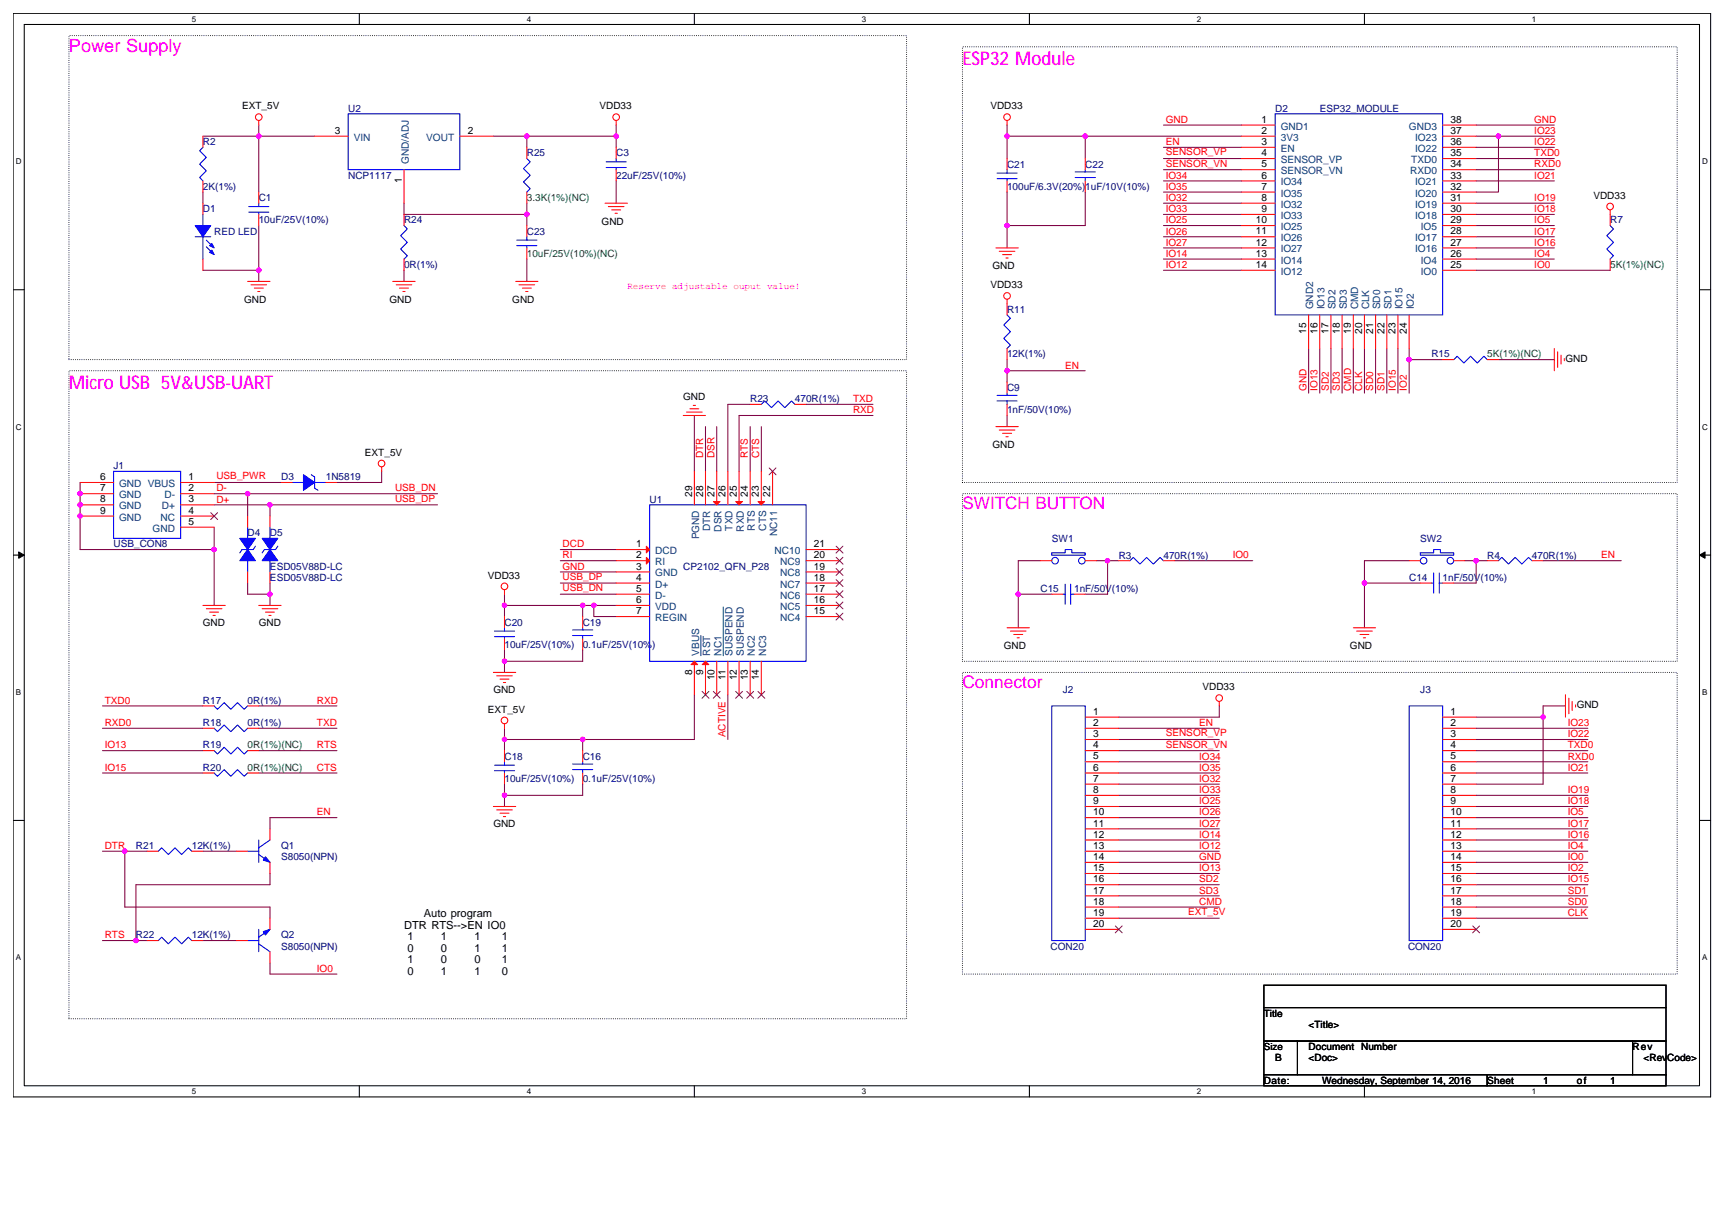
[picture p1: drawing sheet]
<svg xmlns="http://www.w3.org/2000/svg" width="841mm" height="594mm" viewBox="0 0 841 594" stroke-linecap="round" stroke-linejoin="round" font-family="sans-serif">
<path d="M6 6h827v528h-827zM12 12h815v516h-815z" fill="none" stroke="#000" stroke-width=".51"/>
<g fill="#fff">
<path d="M93 7h3v4h-3z"/>
<path d="M93 529h3v4h-3z"/>
</g>
<path d="M175 6v6M175 528v6" fill="none" stroke="#000" stroke-width=".51"/>
<g fill="#fff">
<path d="M256 7h3v4h-3z"/>
<path d="M256 529h3v4h-3z"/>
</g>
<path d="M338 6v6M338 528v6" fill="none" stroke="#000" stroke-width=".51"/>
<g fill="#fff">
<path d="M419 7h3v4h-3z"/>
<path d="M419 529h3v4h-3z"/>
</g>
<path d="M501 6v6M501 528v6" fill="none" stroke="#000" stroke-width=".51"/>
<g fill="#fff">
<path d="M583 7h2v4h-2z"/>
<path d="M583 529h2v4h-2z"/>
</g>
<path d="M664 6v6M664 528v6" fill="none" stroke="#000" stroke-width=".51"/>
<g fill="#fff">
<path d="M746 7h2v4h-2z"/>
<path d="M746 529h2v4h-2z"/>
<path d="M8 76h3v5h-3z"/>
<path d="M829 76h2v5h-2z"/>
<path d="M8 206h3v4h-3z"/>
<path d="M829 206h2v4h-2z"/>
</g>
<path d="M6 141h6M827 141h6" fill="none" stroke="#000" stroke-width=".51"/>
<g fill="#fff">
<path d="M8 335h2v4h-2z"/>
<path d="M829 335h2v4h-2z"/>
</g>
<path d="M6 270h6M827 270h6" fill="none" stroke="#000" stroke-width=".51"/>
<path d="M9 269l3 1-3 2zM827 270l3-1v3z" fill="#000" stroke="#000" stroke-width=".49"/>
<g fill="#fff">
<path d="M8 464h2v4h-2z"/>
<path d="M829 464h2v4h-2z"/>
</g>
<path d="M6 399h6M827 399h6M615 479h196v11h-196zM615 490h196v17h-196zM615 507h16v16h-16zM631 507h164v16h-164zM795 507h16v16h-16zM615 523h109v5h-109zM724 523h87v5h-87z" fill="none" stroke="#000" stroke-width=".51"/>
<path d="M34 17h407v158h-407zM468 23h348v212h-348zM34 180h407v316h-407zM468 240h348v82h-348zM468 327h348v147h-348z" fill="none" stroke="#000" stroke-width=".51" stroke-dasharray="0 1"/>
<g fill="none" stroke="#800040" stroke-width=".51">
<path d="M99 66h54M126 61v32M240 66h16M300 61v11M300 66h-44v6M490 61v16M490 66h114M528 66v11M566 61h38M566 72h38M566 77h38M718 61h38"/>
<path d="M718 72h38M718 77h38M718 66h38M729 66v27h-11M99 93v6M197 99v5h59v-5M300 88v11M490 93v28M528 93v17h-38M566 83h38M566 88h38M566 93h38"/>
<path d="M566 99h38M718 83h38M718 88h38M718 99h38M126 110v27M256 104v6M566 104h38M566 110h38M566 115h38M718 104h38M718 110h38M718 115h38"/>
<path d="M99 132h27M197 132v5M256 126v11M566 121h38M566 126h38M566 132h38M718 121h38M718 126h38M718 132h66M490 175v11M637 170v21M642 170v21"/>
<path d="M648 170v21M653 170v21M659 170v21M664 170v21M670 170v21M675 170v21M680 170v21M686 175h16M686 170v21M729 175h27M365 197h-11v32M392 197h33"/>
<path d="M490 180h38M338 202v27M343 208v21M349 208v21M365 208v21M371 208v21M425 202h-65v27M490 202v6M39 235v32h65M104 235h33M186 229v6h-22M104 257v38"/>
<path d="M104 246h27M104 240h17M213 240h-92v11M213 246h-82v5M273 267h27M273 273h27M273 278h27M506 273h-10v32M534 273h10M539 273v16h-11M572 273h38M686 273h-22v32"/>
<path d="M713 273h11M718 273v11h-10M751 273h38M121 284v5h10M131 284v11M246 289v11M246 295h54M273 289h27M273 284h27M284 295v5M289 295v5h11M496 289h16"/>
<path d="M664 284h27M246 316v11M284 316v6h-38M338 338v22h-92M354 338v22M50 354h49M50 343h49M126 354h38M126 343h38M246 354v11M284 360v5M544 360h49"/>
<path d="M544 354h49M593 343v6h-49M718 349h33M718 360h55M718 354h55M762 343h-11v39h-33M50 365h49M50 376h49M126 365h38M126 376h38M544 365h49M544 371h49"/>
<path d="M544 376h49M718 365h55M718 371h55M718 376h55M164 398h-33v5M246 387v5M246 382v5h38v-5M544 387h49M544 392h49M544 382h49M544 398h49M718 387h55"/>
<path d="M718 392h55M718 398h55M50 414h22M61 414v27h70v6M99 414h16M544 420h49M544 414h49M544 403h49M544 409h49M718 420h55M718 414h55M718 403h55"/>
<path d="M718 409h55M131 425v5h-65v28M544 430h49M544 425h49M544 436h49M718 430h55M718 425h55M718 436h55M50 458h22M99 458h16M544 441h49M544 447h49"/>
<path d="M718 441h55M718 447h55M131 469v5h33"/>
</g>
<g fill="#f0f" stroke="#f0f" stroke-width=".51">
<circle cx="751" cy="349" r="1.1"/>
<circle cx="490" cy="180" r="1.1"/>
<circle cx="686" cy="175" r="1.1"/>
<circle cx="39" cy="246" r="1.1"/>
<circle cx="39" cy="240" r="1.1"/>
<circle cx="39" cy="251" r="1.1"/>
<circle cx="131" cy="289" r="1.1"/>
<circle cx="121" cy="240" r="1.1"/>
<circle cx="131" cy="246" r="1.1"/>
<circle cx="104" cy="267" r="1.1"/>
<circle cx="126" cy="66" r="1.1"/>
<circle cx="300" cy="66" r="1.1"/>
<circle cx="256" cy="66" r="1.1"/>
<circle cx="66" cy="458" r="1.1"/>
<circle cx="284" cy="360" r="1.1"/>
<circle cx="246" cy="360" r="1.1"/>
<circle cx="246" cy="387" r="1.1"/>
<circle cx="246" cy="322" r="1.1"/>
<circle cx="284" cy="295" r="1.1"/>
<circle cx="246" cy="295" r="1.1"/>
<circle cx="289" cy="295" r="1.1"/>
<circle cx="718" cy="273" r="1.1"/>
<circle cx="539" cy="273" r="1.1"/>
<circle cx="496" cy="289" r="1.1"/>
<circle cx="664" cy="284" r="1.1"/>
<circle cx="528" cy="66" r="1.1"/>
<circle cx="490" cy="66" r="1.1"/>
<circle cx="490" cy="110" r="1.1"/>
<circle cx="256" cy="104" r="1.1"/>
<circle cx="126" cy="131" r="1.1"/>
<circle cx="729" cy="66" r="1.1"/>
<circle cx="61" cy="414" r="1.1"/>
</g>
<g fill="none" stroke="#f00" stroke-width=".51">
<path d="M126 59v2M300 59v2M490 59v2M99 66v6M153 66h16M224 66h16M256 72v5M300 72v5M490 77v6M528 77v6M604 66h17M604 61h17"/>
<path d="M604 72h17M604 77h17M702 66h16M702 61h16M702 72h16M702 77h16M99 88v5M99 99v5M126 93v6M197 83v16M256 93v6M294 99h11"/>
<path d="M300 83v5M490 88v5M528 88v5M604 99h17M604 83h17M604 88h17M604 93h17M702 99h16M702 83h16M702 88h16M702 93h16M126 104v6"/>
<path d="M197 104v6M256 110v5M296 101h8M298 102h4M299 104h1M604 104h17M604 110h17M604 115h17M702 104h16M702 110h16M702 115h16M784 102v8"/>
<path d="M99 126v6M121 137h10M122 139h8M191 137h11M193 139h7M197 126v6M251 137h11M253 139h7M256 121v5M485 121h11M486 122h8M488 124h4"/>
<path d="M490 126h1M604 121h17M604 126h17M604 132h17M702 121h16M702 126h16M702 132h16M784 126v6M124 140h4M125 142h1M194 140h5M196 142h1"/>
<path d="M254 140h5M256 142h1M490 146v7M637 153v17M642 153v17M648 153v17M653 153v17M659 153v17M664 153v17M670 153v17M675 153v17M680 153v17"/>
<path d="M686 153v17M490 170v5M702 175h6M724 175h5M756 170v10M758 171v8M760 173v4M761 174v2M336 199h4M337 197h1M365 197h6M387 197h5"/>
<path d="M490 186v5M490 197v5M333 202h10M334 201h8M485 208h11M486 209h8M488 211h4M490 212h1M39 235h16M88 235h16M137 235h5M159 235h5"/>
<path d="M186 227v2M338 229v17M343 229v17M349 229v17M354 229v17M360 229v17M365 229v17M371 229v17M376 229v17M39 240h16M39 246h16M39 251h16"/>
<path d="M88 240h16M88 246h16M88 257h16M88 251h16M121 251v6M131 251v6M121 278v6M131 278v6M300 273h16M300 267h16M300 278h16M392 273h17"/>
<path d="M392 267h17M392 278h17M506 273h6M528 273h6M544 273h6M566 273h6M686 273h5M708 273h5M724 273h5M746 273h5M99 295h11M100 296h8"/>
<path d="M102 298h4M104 299h1M126 295h11M128 296h7M129 298h5M131 299h1M246 287v2M246 300v5M284 300v5M300 295h16M300 289h16M300 284h16"/>
<path d="M300 300h16M392 295h17M392 289h17M392 284h17M392 300h17M512 289h5M523 289h5M691 284h6M702 284h6M246 311v5M284 311v5M490 305h11"/>
<path d="M492 307h7M493 309h5M495 310h1M659 305h11M660 307h8M662 309h4M664 310h1M240 327h11M242 329h7M243 330h5M245 332h1M338 322v16"/>
<path d="M343 322v16M349 322v16M354 322v16M360 322v16M365 322v16M371 322v16M762 338v11M764 340v7M99 354h5M99 343h5M121 354h5M121 343h5"/>
<path d="M246 352v2M528 354h16M528 349h16M528 360h16M593 341v2M702 354h16M702 349h16M702 360h16M765 341v5M767 343v1M99 376h5M99 365h5"/>
<path d="M121 376h5M121 365h5M246 365v6M246 376v6M284 365v6M284 376v6M528 376h16M528 365h16M528 371h16M702 376h16M702 365h16M702 371h16"/>
<path d="M240 392h11M242 394h7M243 396h5M245 397h1M528 392h16M528 382h16M528 387h16M528 398h16M702 392h16M702 382h16M702 387h16M702 398h16"/>
<path d="M72 414h5M93 414h6M115 414h6M131 403v6M131 420v5M528 403h16M528 409h16M528 414h16M528 420h16M702 403h16M702 409h16M702 414h16"/>
<path d="M702 420h16M528 425h16M528 430h16M528 436h16M702 425h16M702 430h16M702 436h16M72 458h5M93 458h6M115 458h6M131 447v5M528 441h16"/>
<path d="M528 447h16M528 452h16M702 441h16M702 447h16M702 452h16M131 463v6"/>
<circle cx="126" cy="57" r="1.6"/>
<circle cx="300" cy="57" r="1.6"/>
<circle cx="490" cy="57" r="1.6"/>
<circle cx="784" cy="100" r="1.6"/>
<circle cx="490" cy="144" r="1.6"/>
<circle cx="186" cy="226" r="1.6"/>
<circle cx="246" cy="285" r="1.6"/>
<circle cx="593" cy="340" r="1.6"/>
<circle cx="246" cy="351" r="1.6"/>
</g>
<g fill="none" stroke="#00f" stroke-width=".51">
<path d="M169 55h55v28h-55zM621 55h81v98h-81zM99 72l-2 1 3 4-3 3 3 3-3 3 2 2M256 77l2 2-3 3 3 3-3 4 3 3-2 1M295 79h10M300 77v2M126 99v2M295 82h10M300 82v1M485 84h10M485 87h10M490 83v1"/>
<path d="M490 87v1M523 86h10M523 84h10M528 83v1M528 86v2M95 115h8M99 104v6M99 115v11M100 117l4 3M121 101h10M121 103h10M126 103v1"/>
<path d="M197 110l1 1-3 4 3 3-3 3 3 3-1 2M252 117h9M252 120h9M256 115v2M256 120v1M784 110l1 1-3 4 3 3-3 3 3 3-1 2M100 120l4 3M490 153l2 2-3 3 3 3-3 4 3 3-2 2M708 175l1-2 3 4 4-4 3 4 3-4 2 2M371 197l1-2 3 3 4-3 3 3 3-3 2 2M485 195h10M485 192h10"/>
<path d="M490 191v1M490 195v2M55 229h33v33h-33zM142 235h6M152 231l1 1v6l2 1M153 235h6M121 257v5M131 257v5M316 246h76v76h-76zM121 273v5M124 266l-1 1h-5l-1 2M131 273v5"/>
<path d="M135 266l-1 1h-5l-1 2M512 269h6v-2h4v2h6v1h-16zM550 273l2-2 3 3 3-3 3 3 4-3 1 2M691 269h7v-2h3v2h7v1h-17zM698 279v10M700 279v10M729 273l2-2 3 3 3-3 4 3 3-3 2 2M517 289h1M518 284v10M521 284v10M521 289h2M697 284h1"/>
<path d="M700 284h2M241 307h9M241 310h9M246 305v2M246 310v1M279 309h10M279 307h10M284 305v2M284 309v2M104 354l2 2 3-3 3 3 4-3 3 3 2-2M104 343l2 2 3-3 3 3 4-3 3 3 2-2M512 343h16v115h-16z"/>
<path d="M686 343h16v115h-16zM104 376l2 2 3-4 3 4 4-4 3 4 2-2M104 365l2 2 3-3 3 3 4-3 3 3 2-2M241 372h9M241 375h9M246 371v1M246 375v1M279 374h10M279 372h10M284 371v1M284 374v2M77 414l2-1 3 3 3-3 3 3 4-3 1 1"/>
<path d="M121 414h5M126 409v11M126 416l5 4M131 409l-5 4M77 458l2-2 3 3 3-3 3 3 4-3 1 2M121 458h5M126 452v11M126 459l5 4M131 452l-5 4"/>
<circle cx="514" cy="273" r="1.6"/>
<circle cx="527" cy="273" r="1.6"/>
<circle cx="693" cy="273" r="1.6"/>
<circle cx="706" cy="273" r="1.6"/>
</g>
<g fill="#00f" stroke="#00f" stroke-width=".51">
<path d="M95 110h8l-4 5z"/>
<path d="M102 123l1-1 1 2z"/>
<path d="M102 120l1-2 1 3z"/>
<path d="M128 262h7l-4 5z"/>
<path d="M131 267l4 6h-7z"/>
<path d="M148 231l5 4-5 4z"/>
<path d="M117 262h7l-3 5z"/>
<path d="M121 267l3 6h-7z"/>
<path d="M128 453l3-1-2 3z"/>
<path d="M129 417l2 3-3-2z"/>
</g>
<g fill="none" stroke="#804000" stroke-width=".49">
<path d="M374 228l4 3M378 228l-4 3M103 249l3 4M106 249l-3 4M407 277l3 3M407 271l3 4M407 266l3 3M410 271l-3 4M410 277l-3 3M410 266l-3 3M407 298l3 4M407 293l3 3"/>
<path d="M407 287l3 4M407 282l3 3M410 287l-3 4M410 293l-3 3M410 298l-3 4M410 282l-3 3M342 336l3 4M345 336l-3 4M347 336l4 4M350 336l-3 4M358 336l3 4M361 336l-3 4"/>
<path d="M363 336l4 4M367 336l-4 4M369 336l3 4M372 336l-3 4M543 451l3 3M546 451l-3 3M717 451l3 3M720 451l-3 3"/>
</g>
<g fill="#f00" stroke="#f00" stroke-width=".51">
<path d="M315 266l1 1-1 2z"/>
<path d="M315 271l1 2-1 1z"/>
<path d="M336 323l2-1 2 1z"/>
<path d="M342 323l1-1 2 1z"/>
<path d="M369 244h3l-1 2z"/>
<path d="M358 244h3l-1 2z"/>
<path d="M347 244h3l-1 2z"/>
</g>
<path d="M352 295v24M341 309v10" fill="none" stroke="#004080" stroke-width=".49"/>
<g font-size="9.2" fill="#f0f">
<text x="468" y="32">ESP32 Module</text>
<text x="34" y="189">Micro USB 5V&amp;USB-UART</text>
</g>
<text font-size="8.8" fill="#f0f" x="34" y="25">Power Supply</text>
<text font-size="8.5" fill="#f0f" x="468" y="335">Connector</text>
<text font-size="8.3" fill="#f0f" x="468" y="248">SWITCH BUTTON</text>
<g font-size="5.4">
<text x="206" y="446">Auto program</text>
<text x="197" y="452">DTR RTS--&gt;EN IO0</text>
<text x="198" y="457">1</text>
<text x="215" y="457">1</text>
<text x="231" y="457">1</text>
<text x="244" y="457">1</text>
<text x="198" y="463">0</text>
<text x="215" y="463">0</text>
<text x="231" y="463">1</text>
<text x="244" y="463">1</text>
<text x="198" y="469">1</text>
<text x="215" y="469">0</text>
<text x="231" y="469">0</text>
<text x="244" y="469">1</text>
<text x="198" y="474">0</text>
<text x="215" y="474">1</text>
<text x="231" y="474">1</text>
<text x="244" y="474">0</text>
</g>
<g font-size="4.9">
<text x="118" y="53">EXT_5V</text>
<text x="292" y="53">VDD33</text>
<text x="482" y="53">VDD33</text>
<text x="614" y="60">1</text>
<text x="706" y="60">38</text>
<text x="163" y="65">3</text>
<text x="228" y="65">2</text>
<text x="614" y="65">2</text>
<text x="706" y="65">37</text>
<text x="614" y="71">3</text>
<text x="706" y="71">36</text>
<text x="614" y="76">4</text>
<text x="706" y="76">35</text>
<text x="614" y="81">5</text>
<text x="706" y="81">34</text>
<text x="195" y="89" transform="rotate(-90 195 89)">1</text>
<text x="614" y="87">6</text>
<text x="706" y="87">33</text>
<text x="614" y="92">7</text>
<text x="706" y="92">32</text>
<text x="614" y="98">8</text>
<text x="706" y="98">31</text>
<text x="776" y="97">VDD33</text>
<text x="614" y="103">9</text>
<text x="706" y="103">30</text>
<text x="293" y="109">GND</text>
<text x="611" y="109">10</text>
<text x="706" y="109">29</text>
<text x="611" y="114">11</text>
<text x="611" y="119">12</text>
<text x="706" y="114">28</text>
<text x="706" y="119">27</text>
<text x="611" y="125">13</text>
<text x="706" y="125">26</text>
<text x="483" y="131">GND</text>
<text x="611" y="130">14</text>
<text x="706" y="130">25</text>
<text x="482" y="140">VDD33</text>
<text x="119" y="147">GND</text>
<text x="190" y="147">GND</text>
<text x="249" y="147">GND</text>
<text x="636" y="162" transform="rotate(-90 636 162)">15</text>
<text x="641" y="162" transform="rotate(-90 641 162)">16</text>
<text x="647" y="162" transform="rotate(-90 647 162)">17</text>
<text x="652" y="162" transform="rotate(-90 652 162)">18</text>
<text x="658" y="162" transform="rotate(-90 658 162)">19</text>
<text x="663" y="162" transform="rotate(-90 663 162)">20</text>
<text x="668" y="162" transform="rotate(-90 668 162)">21</text>
<text x="674" y="162" transform="rotate(-90 674 162)">22</text>
<text x="679" y="162" transform="rotate(-90 679 162)">23</text>
<text x="685" y="162" transform="rotate(-90 685 162)">24</text>
<text x="762" y="176">GND</text>
<text x="333" y="195">GND</text>
<text x="178" y="222">EXT_5V</text>
<text x="483" y="218">GND</text>
<text x="49" y="234">6</text>
<text x="92" y="234">1</text>
<text x="49" y="239">7</text>
<text x="92" y="239">2</text>
<text x="49" y="244">8</text>
<text x="92" y="244">3</text>
<text x="337" y="242" transform="rotate(-90 337 242)">29</text>
<text x="342" y="242" transform="rotate(-90 342 242)">28</text>
<text x="348" y="242" transform="rotate(-90 348 242)">27</text>
<text x="353" y="242" transform="rotate(-90 353 242)">26</text>
<text x="359" y="242" transform="rotate(-90 359 242)">25</text>
<text x="364" y="242" transform="rotate(-90 364 242)">24</text>
<text x="369" y="242" transform="rotate(-90 369 242)">23</text>
<text x="375" y="242" transform="rotate(-90 375 242)">22</text>
<text x="49" y="250">9</text>
<text x="92" y="250">4</text>
<text x="92" y="255">5</text>
<text x="310" y="266">1</text>
<text x="396" y="266">21</text>
<text x="310" y="272">2</text>
<text x="396" y="272">20</text>
<text x="237" y="282">VDD33</text>
<text x="310" y="277">3</text>
<text x="396" y="277">19</text>
<text x="310" y="283">4</text>
<text x="310" y="288">5</text>
<text x="396" y="288">17</text>
<text x="396" y="283">18</text>
<text x="310" y="293">6</text>
<text x="396" y="293">16</text>
<text x="310" y="299">7</text>
<text x="396" y="299">15</text>
<text x="99" y="304">GND</text>
<text x="126" y="304">GND</text>
<text x="489" y="316">GND</text>
<text x="657" y="316">GND</text>
<text x="337" y="328" transform="rotate(-90 337 328)">8</text>
<text x="342" y="328" transform="rotate(-90 342 328)">9</text>
<text x="348" y="331" transform="rotate(-90 348 331)">10</text>
<text x="353" y="331" transform="rotate(-90 353 331)">11</text>
<text x="359" y="331" transform="rotate(-90 359 331)">12</text>
<text x="364" y="331" transform="rotate(-90 364 331)">13</text>
<text x="369" y="331" transform="rotate(-90 369 331)">14</text>
<text x="585" y="336">VDD33</text>
<text x="240" y="337">GND</text>
<text x="237" y="347">EXT_5V</text>
<text x="532" y="348">1</text>
<text x="706" y="348">1</text>
<text x="767" y="345">GND</text>
<text x="532" y="353">2</text>
<text x="706" y="353">2</text>
<text x="532" y="359">3</text>
<text x="706" y="359">3</text>
<text x="532" y="364">4</text>
<text x="706" y="364">4</text>
<text x="532" y="369">5</text>
<text x="706" y="369">5</text>
<text x="532" y="375">6</text>
<text x="706" y="375">6</text>
<text x="532" y="380">7</text>
<text x="706" y="380">7</text>
<text x="532" y="386">8</text>
<text x="706" y="386">8</text>
<text x="532" y="391">9</text>
<text x="706" y="391">9</text>
<text x="532" y="397">10</text>
<text x="706" y="397">10</text>
<text x="240" y="402">GND</text>
<text x="532" y="402">11</text>
<text x="532" y="408">12</text>
<text x="706" y="402">11</text>
<text x="706" y="408">12</text>
<text x="532" y="413">13</text>
<text x="706" y="413">13</text>
<text x="532" y="418">14</text>
<text x="706" y="418">14</text>
<text x="532" y="424">15</text>
<text x="706" y="424">15</text>
<text x="532" y="429">16</text>
<text x="706" y="429">16</text>
<text x="532" y="435">17</text>
<text x="706" y="435">17</text>
<text x="532" y="440">18</text>
<text x="706" y="440">18</text>
<text x="532" y="446">19</text>
<text x="706" y="446">19</text>
<text x="532" y="451">20</text>
<text x="706" y="451">20</text>
<text x="615" y="495">Title</text>
<text x="637" y="500">&lt;Title&gt;</text>
<text x="637" y="511">Document Number</text>
<text x="795" y="511">Rev</text>
<text x="621" y="516">B</text>
<text x="637" y="516">&lt;Doc&gt;</text>
<text x="800" y="516">&lt;Rev</text>
<text x="811" y="516">Code&gt;</text>
<text x="615" y="527">Date:</text>
<text x="643" y="527">Wednesday, September 14, 2016</text>
<text x="724" y="527">Sheet</text>
<text x="751" y="527">1</text>
<text x="767" y="527">of</text>
<text x="784" y="527">1</text>
</g>
<g font-size="4.9" fill="#000080">
<text x="169" y="54">U2</text>
<text x="621" y="54">D2</text>
<text x="642" y="54">ESP32_MODULE</text>
<text x="99" y="71">R2</text>
<text x="256" y="76">R25</text>
<text x="300" y="76">C3</text>
<text x="490" y="82">C21</text>
<text x="528" y="82">C22</text>
<text x="169" y="87">NCP1117</text>
<text x="300" y="87">22uF/25V(10%)</text>
<text x="99" y="92">2K(1%)</text>
<text x="490" y="92">100uF/6.3V(20%)</text>
<text x="528" y="92">1uF/10V(10%)</text>
<text x="126" y="98">C1</text>
<text x="99" y="103">D1</text>
<text x="126" y="109">10uF/25V(10%)</text>
<text x="197" y="109">R24</text>
<text x="784" y="109">R7</text>
<text x="104" y="114">RED LED</text>
<text x="256" y="114">C23</text>
<text x="197" y="130">0R(1%)</text>
<text x="490" y="152">R11</text>
<text x="490" y="174">12K(1%)</text>
<text x="697" y="174">R15</text>
<text x="490" y="190">C9</text>
<text x="365" y="196">R23</text>
<text x="387" y="196">470R(1%)</text>
<text x="490" y="201">1nF/50V(10%)</text>
<text x="55" y="228">J1</text>
<text x="137" y="234">D3</text>
<text x="159" y="234">1N5819</text>
<text x="316" y="245">U1</text>
<text x="121" y="261">D4</text>
<text x="131" y="261">D5</text>
<text x="512" y="264">SW1</text>
<text x="691" y="264">SW2</text>
<text x="55" y="266">USB_CON8</text>
<text x="544" y="272">R3</text>
<text x="566" y="272">470R(1%)</text>
<text x="724" y="272">R4</text>
<text x="746" y="272">470R(1%)</text>
<text x="131" y="277">ESD05V88D-LC</text>
<text x="333" y="277">CP2102_QFN_P28</text>
<text x="131" y="283">ESD05V88D-LC</text>
<text x="686" y="283">C14</text>
<text x="702" y="283">1nF/50V(10%)</text>
<text x="506" y="288">C15</text>
<text x="523" y="288">1nF/50V(10%)</text>
<text x="246" y="304">C20</text>
<text x="284" y="304">C19</text>
<text x="246" y="315">10uF/25V(10%)</text>
<text x="284" y="315">0.1uF/25V(10%)</text>
<text x="517" y="337">J2</text>
<text x="691" y="337">J3</text>
<text x="99" y="342">R17</text>
<text x="121" y="342">0R(1%)</text>
<text x="99" y="353">R18</text>
<text x="121" y="353">0R(1%)</text>
<text x="99" y="364">R19</text>
<text x="246" y="370">C18</text>
<text x="284" y="370">C16</text>
<text x="99" y="375">R20</text>
<text x="246" y="380">10uF/25V(10%)</text>
<text x="284" y="380">0.1uF/25V(10%)</text>
<text x="66" y="413">R21</text>
<text x="93" y="413">12K(1%)</text>
<text x="137" y="413">Q1</text>
<text x="137" y="419">S8050(NPN)</text>
<text x="66" y="457">R22</text>
<text x="93" y="457">12K(1%)</text>
<text x="137" y="457">Q2</text>
<text x="137" y="462">S8050(NPN)</text>
<text x="511" y="462">CON20</text>
<text x="685" y="462">CON20</text>
</g>
<g font-size="4.9" fill="#f00">
<text x="567" y="60">GND</text>
<text x="747" y="60">GND</text>
<text x="747" y="65">IO23</text>
<text x="567" y="71">EN</text>
<text x="747" y="71">IO22</text>
<text x="567" y="76">SENSOR_VP</text>
<text x="747" y="76">TXD0</text>
<text x="567" y="81">SENSOR_VN</text>
<text x="747" y="81">RXD0</text>
<text x="567" y="87">IO34</text>
<text x="747" y="87">IO21</text>
<text x="567" y="92">IO35</text>
<text x="567" y="98">IO32</text>
<text x="747" y="98">IO19</text>
<text x="567" y="103">IO33</text>
<text x="747" y="103">IO18</text>
<text x="567" y="109">IO25</text>
<text x="747" y="109">IO5</text>
<text x="567" y="114">IO26</text>
<text x="567" y="120">IO27</text>
<text x="747" y="120">IO16</text>
<text x="747" y="114">IO17</text>
<text x="567" y="125">IO14</text>
<text x="747" y="125">IO4</text>
<text x="567" y="130">IO12</text>
<text x="747" y="130">IO0</text>
<text x="518" y="179">EN</text>
<text x="636" y="190" transform="rotate(-90 636 190)">GND</text>
<text x="641" y="190" transform="rotate(-90 641 190)">IO13</text>
<text x="647" y="190" transform="rotate(-90 647 190)">SD2</text>
<text x="652" y="190" transform="rotate(-90 652 190)">SD3</text>
<text x="658" y="190" transform="rotate(-90 658 190)">CMD</text>
<text x="663" y="190" transform="rotate(-90 663 190)">CLK</text>
<text x="668" y="190" transform="rotate(-90 668 190)">SD0</text>
<text x="674" y="190" transform="rotate(-90 674 190)">SD1</text>
<text x="679" y="190" transform="rotate(-90 679 190)">IO15</text>
<text x="685" y="190" transform="rotate(-90 685 190)">IO2</text>
<text x="415" y="196">TXD</text>
<text x="415" y="201">RXD</text>
<text x="342" y="223" transform="rotate(-90 342 223)">DTR</text>
<text x="348" y="223" transform="rotate(-90 348 223)">DSR</text>
<text x="364" y="223" transform="rotate(-90 364 223)">RTS</text>
<text x="369" y="223" transform="rotate(-90 369 223)">CTS</text>
<text x="105" y="233">USB_PWR</text>
<text x="105" y="239">D-</text>
<text x="192" y="239">USB_DN</text>
<text x="105" y="245">D+</text>
<text x="192" y="244">USB_DP</text>
<text x="274" y="266">DCD</text>
<text x="274" y="272">RI</text>
<text x="600" y="272">IO0</text>
<text x="779" y="272">EN</text>
<text x="274" y="277">GND</text>
<text x="274" y="282">USB_DP</text>
<text x="274" y="288">USB_DN</text>
<text x="51" y="342">TXD0</text>
<text x="154" y="342">RXD</text>
<text x="51" y="353">RXD0</text>
<text x="154" y="353">TXD</text>
<text x="584" y="353">EN</text>
<text x="763" y="353">IO23</text>
<text x="353" y="359" transform="rotate(-90 353 359)">ACTIVE</text>
<text x="567" y="358">SENSOR_VP</text>
<text x="763" y="359">IO22</text>
<text x="51" y="364">IO13</text>
<text x="154" y="364">RTS</text>
<text x="567" y="364">SENSOR_VN</text>
<text x="763" y="364">TXD0</text>
<text x="584" y="370">IO34</text>
<text x="763" y="370">RXD0</text>
<text x="51" y="375">IO15</text>
<text x="154" y="375">CTS</text>
<text x="584" y="375">IO35</text>
<text x="763" y="375">IO21</text>
<text x="584" y="380">IO32</text>
<text x="584" y="386">IO33</text>
<text x="763" y="386">IO19</text>
<text x="584" y="391">IO25</text>
<text x="763" y="391">IO18</text>
<text x="154" y="397">EN</text>
<text x="584" y="397">IO26</text>
<text x="763" y="397">IO5</text>
<text x="584" y="402">IO27</text>
<text x="584" y="408">IO14</text>
<text x="763" y="402">IO17</text>
<text x="763" y="408">IO16</text>
<text x="51" y="413">DTR</text>
<text x="584" y="413">IO12</text>
<text x="763" y="413">IO4</text>
<text x="584" y="418">GND</text>
<text x="763" y="418">IO0</text>
<text x="584" y="424">IO13</text>
<text x="763" y="424">IO2</text>
<text x="584" y="429">SD2</text>
<text x="763" y="429">IO15</text>
<text x="584" y="435">SD3</text>
<text x="763" y="435">SD1</text>
<text x="584" y="440">CMD</text>
<text x="763" y="440">SD0</text>
<text x="578" y="445">EXT_5V</text>
<text x="763" y="446">CLK</text>
<text x="51" y="457">RTS</text>
<text x="154" y="473">IO0</text>
</g>
<g font-size="4.9" fill="#004080">
<text x="623" y="63">GND1</text>
<text x="686" y="63">GND3</text>
<text x="172" y="68">VIN</text>
<text x="207" y="68">VOUT</text>
<text x="623" y="68">3V3</text>
<text x="689" y="68">IO23</text>
<text x="623" y="74">EN</text>
<text x="689" y="74">IO22</text>
<text x="199" y="80" transform="rotate(-90 199 80)">GND/ADJ</text>
<text x="623" y="79">SENSOR_VP</text>
<text x="687" y="79">TXD0</text>
<text x="623" y="85">SENSOR_VN</text>
<text x="686" y="85">RXD0</text>
<text x="623" y="90">IO34</text>
<text x="623" y="96">IO35</text>
<text x="689" y="90">IO21</text>
<text x="689" y="96">IO20</text>
<text x="623" y="101">IO32</text>
<text x="689" y="101">IO19</text>
<text x="623" y="107">IO33</text>
<text x="689" y="107">IO18</text>
<text x="623" y="112">IO25</text>
<text x="692" y="112">IO5</text>
<text x="623" y="117">IO26</text>
<text x="689" y="117">IO17</text>
<text x="623" y="123">IO27</text>
<text x="689" y="123">IO16</text>
<text x="623" y="128">IO14</text>
<text x="692" y="128">IO4</text>
<text x="623" y="134">IO12</text>
<text x="692" y="134">IO0</text>
<text x="639" y="151" transform="rotate(-90 639 151)">GND2</text>
<text x="645" y="151" transform="rotate(-90 645 151)">IO13</text>
<text x="650" y="151" transform="rotate(-90 650 151)">SD2</text>
<text x="655" y="151" transform="rotate(-90 655 151)">SD3</text>
<text x="661" y="151" transform="rotate(-90 661 151)">CMD</text>
<text x="666" y="151" transform="rotate(-90 666 151)">CLK</text>
<text x="672" y="151" transform="rotate(-90 672 151)">SD0</text>
<text x="677" y="151" transform="rotate(-90 677 151)">SD1</text>
<text x="683" y="151" transform="rotate(-90 683 151)">IO15</text>
<text x="688" y="151" transform="rotate(-90 688 151)">IO2</text>
<text x="58" y="237">GND VBUS</text>
<text x="58" y="242">GND</text>
<text x="80" y="242">D-</text>
<text x="58" y="248">GND</text>
<text x="79" y="248">D+</text>
<text x="58" y="253">GND</text>
<text x="78" y="253">NC</text>
<text x="74" y="259">GND</text>
<text x="340" y="262" transform="rotate(-90 340 262)">PGND</text>
<text x="346" y="258" transform="rotate(-90 346 258)">DTR</text>
<text x="351" y="259" transform="rotate(-90 351 259)">DSR</text>
<text x="357" y="258" transform="rotate(-90 357 258)">TXD</text>
<text x="362" y="259" transform="rotate(-90 362 259)">RXD</text>
<text x="367" y="258" transform="rotate(-90 367 258)">RTS</text>
<text x="373" y="258" transform="rotate(-90 373 258)">CTS</text>
<text x="378" y="261" transform="rotate(-90 378 261)">NC11</text>
<text x="319" y="270">DCD</text>
<text x="377" y="270">NC10</text>
<text x="319" y="275">RI</text>
<text x="380" y="275">NC9</text>
<text x="319" y="280">GND</text>
<text x="380" y="280">NC8</text>
<text x="319" y="286">D+</text>
<text x="380" y="286">NC7</text>
<text x="319" y="291">D-</text>
<text x="380" y="291">NC6</text>
<text x="319" y="297">VDD</text>
<text x="380" y="297">NC5</text>
<text x="319" y="302">REGIN</text>
<text x="380" y="302">NC4</text>
<text x="340" y="319" transform="rotate(-90 340 319)">VBUS</text>
<text x="346" y="319" transform="rotate(-90 346 319)">RST</text>
<text x="351" y="319" transform="rotate(-90 351 319)">NC1</text>
<text x="357" y="319" transform="rotate(-90 357 319)">SUSPEND</text>
<text x="362" y="319" transform="rotate(-90 362 319)">SUSPEND</text>
<text x="367" y="319" transform="rotate(-90 367 319)">NC2</text>
<text x="373" y="319" transform="rotate(-90 373 319)">NC3</text>
</g>
<g font-size="4.9" fill="#008000">
<text x="256" y="98">3.3K(1%)(NC)</text>
<text x="256" y="125">10uF/25V(10%)(NC)</text>
<text x="784" y="130">5K(1%)(NC)</text>
<text x="724" y="174">5K(1%)(NC)</text>
<text x="121" y="364">0R(1%)(NC)</text>
<text x="121" y="375">0R(1%)(NC)</text>
</g>
<text font-size="4.7" x="615" y="511">Size</text>
<text font-size="4.5" fill="#f0f" x="305" y="141">Reserve adjustable ouput value!</text>
<g font-size="3.9">
<text x="93" y="11">5</text>
<text x="256" y="11">4</text>
<text x="419" y="11">3</text>
<text x="583" y="11">2</text>
<text x="746" y="11">1</text>
<text x="8" y="80">D</text>
<text x="829" y="80">D</text>
<text x="8" y="209">C</text>
<text x="829" y="209">C</text>
<text x="8" y="338">B</text>
<text x="829" y="338">B</text>
<text x="8" y="467">A</text>
<text x="829" y="467">A</text>
<text x="93" y="532">5</text>
<text x="256" y="532">4</text>
<text x="419" y="532">3</text>
<text x="583" y="532">2</text>
<text x="746" y="532">1</text>
</g>
</svg>
